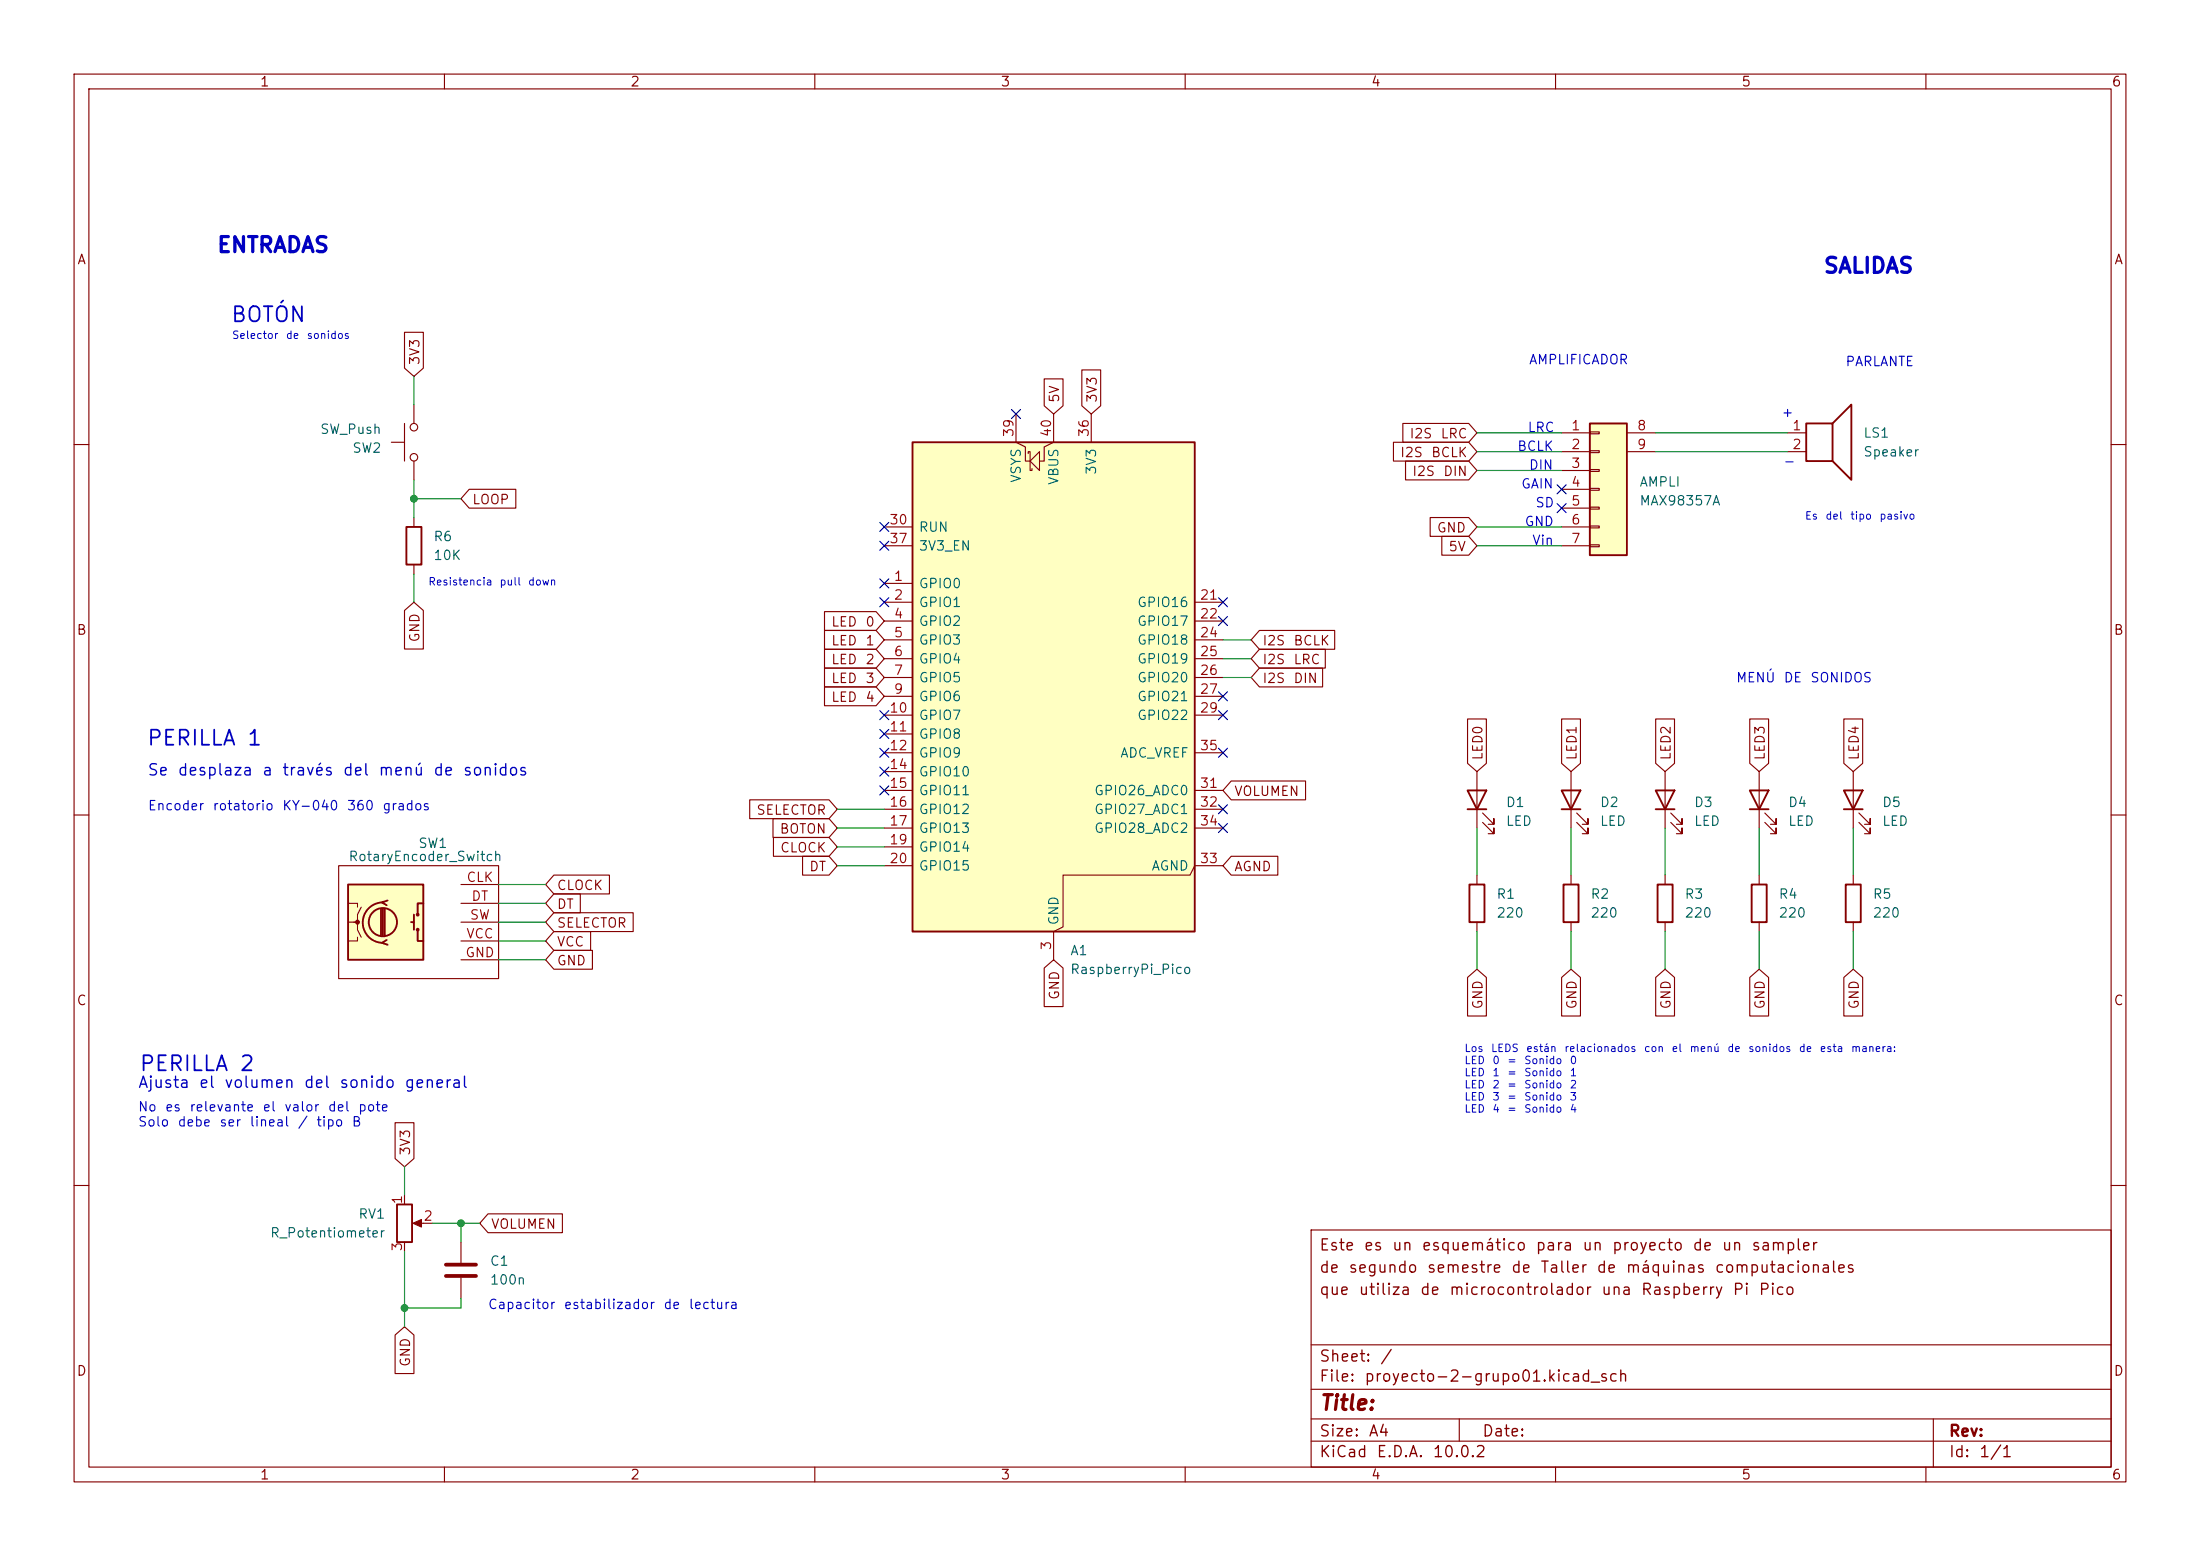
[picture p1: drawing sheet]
<svg xmlns="http://www.w3.org/2000/svg" width="297mm" height="210mm" viewBox="0 0 297 210" stroke-linecap="round" stroke-linejoin="round" font-family="sans-serif">
<g fill="none" stroke="#840000" stroke-width=".15">
<path d="M10 10h277v190h-277zM12 12h273v186h-273zM60 10v2M110 10v2M160 10v2M210 10v2M260 10v2M52.8 59.7h1.8M54.6 57.2v5M55.9 54.6v2.6M241.3 58.4h2.5M10 60h2"/>
<path d="M55.9 62.2v2.6M55.9 69.9v1.2M55.9 76.2v1.3M241.3 61h2.5M285 60h2M10 110h2M199.4 104.1v7.7M200.2 111l1.5 1.5v-.7v.7h-.8M200.2 109.7l1.5 1.6v-.8v.8h-.8M212.1 104.1v7.7M212.1 118.1v1.3M212.9 111l1.5 1.5v-.7v.7h-.8"/>
<path d="M212.9 109.7l1.5 1.6v-.8v.8h-.8M224.8 104.1v7.7M224.8 118.1v1.3M225.6 111l1.5 1.5v-.7v.7h-.8M225.6 109.7l1.5 1.6v-.8v.8h-.8M237.5 104.1v7.7M238.3 111l1.5 1.5v-.7v.7h-.8M238.3 109.7l1.5 1.6v-.8v.8h-.8M250.2 104.1v7.7M250.2 118.1v1.3M251 111l1.5 1.5v-.7v.7h-.8M251 109.7l1.5 1.6v-.8v.8h-.8"/>
<path d="M285 110h2M212.1 124.5v1.2M224.8 124.5v1.2M250.2 124.5v1.2M10 160h2M54.6 161.3v1.3M54.6 167.6v1.3M56.1 165.1h2.3M62.2 167.6v2.8M62.2 172.5v2.8M177 166h108v32h-108zM285 160h2"/>
<path d="M60 198v2M110 198v2M160 198v2M177 194.5h108M177 191.5h108M177 187.5h108M177 181.5h108M197 191.5v3M210 198v2M260 198v2M261 191.5v6.5"/>
<circle cx="55.9" cy="57.7" r=".51"/>
<circle cx="55.9" cy="61.7" r=".51"/>
</g>
<g fill="none" stroke="#840000" stroke-width=".25">
<path d="M243.8 57.2h3.6v5h-3.6zM247.4 57.2l2.5-2.6v10.2l-2.5-2.6M54.9 71.1h2v5.1h-2zM198.1 106.7h2.6l-1.3 2.5zM198.1 109.2h2.6M210.8 106.7h2.6l-1.3 2.5zM210.8 109.2h2.6M211.1 119.4h2v5.1h-2zM223.5 106.7h2.6l-1.3 2.5zM223.5 109.2h2.6M223.8 119.4h2v5.1h-2zM236.2 106.7h2.6l-1.3 2.5z"/>
<path d="M236.2 109.2h2.6M248.9 106.7h2.6l-1.3 2.5zM248.9 109.2h2.6M249.2 119.4h2v5.1h-2zM53.6 162.6h2v5h-2z"/>
</g>
<path d="M55.8 165.1l1.1-.5v1z" fill="#840000" stroke="#840000" stroke-width=".15"/>
<path d="M60.2 170.7h4.1M60.2 172.2h4.1" fill="none" stroke="#840000" stroke-width=".51"/>
<path d="M47 119.4h10.1v10.1h-10.1z" fill="#ffffc2"/>
<g fill="none" stroke="#840000" stroke-width=".15">
<path d="M45.7 116.8h21.6v15.3h-21.6zM62.2 119.4h5.1M199.4 118.1v1.3M237.5 118.1v1.3M47 121.9h1.3v.5M47 124.5h1.3v1l.5 1M48.3 126.5v.5h-1.3M48.8 122.4l-.5 1v1.1h-.5M62.2 121.9h5.1M62.2 129.5h5.1M62.2 124.5h5.1M62.2 127h5.1"/>
<path d="M199.4 124.5v1.2M237.5 124.5v1.2"/>
</g>
<g fill="none" stroke="#840000" stroke-width=".25">
<path d="M47 119.4h10.1v10.1h-10.1zM198.4 119.4h2v5.1h-2zM236.5 119.4h2v5.1h-2zM51.4 122.7v3.5M51.7 121.8a2.73 2.73 0 0 0-2.7 2.7 2.73 2.73 0 0 0 2.7 2.8M51.7 122.7v3.5M51.9 122.7v3.5M52.2 126.9l-.6 .4 .7 .2M52.3 121.5l-.7 .3 .6 .4M55.5 124.5h.4M55.9 123.4v2.1M56.4 125.5v1.5h.7"/>
<path d="M57.1 121.9h-.7v1.5"/>
<circle cx="51.7" cy="124.5" r="1.9"/>
<circle cx="56.4" cy="123.4" r=".13"/>
<circle cx="56.4" cy="125.5" r=".13"/>
</g>
<circle cx="48.3" cy="124.5" r=".25" fill="#840000" stroke="#840000" stroke-width=".15"/>
<path d="M214.6 57.2h5v17.7h-5z" fill="#ffffc2"/>
<path d="M214.6 57.2h5v17.7h-5z" fill="none" stroke="#840000" stroke-width=".25"/>
<g fill="none" stroke="#840000" stroke-width=".15">
<path d="M210.8 58.4h3.8M214.6 58.3h1.3v.2h-1.3zM219.7 58.4h3.8M210.8 61h3.8M210.8 63.5h3.8M210.8 66h3.8M210.8 68.6h3.8M210.8 71.1h3.8M210.8 73.7h3.8M214.6 60.8h1.3v.3h-1.3zM214.6 63.4h1.3v.2h-1.3zM214.6 65.9h1.3v.3h-1.3z"/>
<path d="M214.6 68.5h1.3v.2h-1.3zM214.6 71h1.3v.2h-1.3zM214.6 73.5h1.3v.3h-1.3zM219.7 61h3.8"/>
</g>
<path d="M123.2 59.7h38.1v66h-38.1z" fill="#ffffc2"/>
<path d="M123.2 59.7h38.1v66h-38.1z" fill="none" stroke="#840000" stroke-width=".25"/>
<g fill="none" stroke="#840000" stroke-width=".15">
<path d="M54.6 44.8h2.6v4.9l-1.3 1.1-1.3-1.1zM137.2 55.9v3.8l1.2 .6v1.9h.7M141 51.1h2.5v3.7l-1.3 1.1-1.2-1.1zM142.2 55.9v3.8l-1.2 .6v1.9h-.7M146 49.9h2.6v4.9l-1.3 1.1-1.3-1.1zM147.3 55.9v3.8M188.1 59.7h10.2l1.1 1.3-1.1 1.2h-10.2zM189.4 57.1h8.9l1.1 1.3-1.1 1.3h-8.9zM63.3 66h6.3v2.6h-6.3l-1.1-1.3zM119.4 78.7h3.8M119.4 71.1h3.8M119.4 73.7h3.8"/>
<path d="M138.8 61.2v-.2h.3v2.5h.2v-.3M139.1 62.2l1.2-1.2v2.5zM189.7 62.2h8.6l1.1 1.3-1.1 1.3h-8.6zM193.1 69.8h5.2l1.1 1.3-1.1 1.3h-5.2zM194.6 72.4h3.7l1.1 1.3-1.1 1.2h-3.7zM54.6 82.4l1.3-1.1 1.3 1.1v5.2h-2.6zM111.3 87.6h7l1.1 1.3-1.1 1.3h-7zM111.3 82.5h7l1.1 1.3-1.1 1.3h-7zM111.3 85.1h7l1.1 1.3-1.1 1.2h-7zM111.3 92.7h7l1.1 1.3-1.1 1.3h-7zM111.3 90.2h7l1.1 1.2-1.1 1.3h-7zM119.4 81.3h3.8"/>
<path d="M119.4 83.8h3.8M119.4 86.4h3.8M119.4 88.9h3.8M119.4 91.4h3.8M119.4 94h3.8M119.4 96.5h3.8M119.4 99.1h3.8M161.3 81.3h3.8M161.3 83.8h3.8M161.3 86.4h3.8M161.3 88.9h3.8M161.3 91.4h3.8"/>
<path d="M161.3 94h3.8M161.3 96.5h3.8M170 90.2h8.6v2.5h-8.6l-1.1-1.3zM170 87.6h8.9v2.6h-8.9l-1.1-1.3zM170 85.1h10.2v2.5h-10.2l-1.1-1.2zM198.1 97h2.6v6l-1.3 1.1-1.3-1.1zM210.8 97h2.6v6l-1.3 1.1-1.3-1.1zM223.5 97h2.6v6l-1.3 1.1-1.3-1.1zM236.2 97h2.6v6l-1.3 1.1-1.3-1.1zM248.9 97h2.6v6l-1.3 1.1-1.3-1.1zM74.8 118.1h7.5v2.6h-7.5l-1.1-1.3zM101.2 107.9h10.7l1.1 1.3-1.1 1.3h-10.7z"/>
<path d="M104.4 110.5h7.5l1.1 1.3-1.1 1.2h-7.5zM104.4 113h7.5l1.1 1.3-1.1 1.3h-7.5zM108.3 115.6h3.6l1.1 1.2-1.1 1.3h-3.6zM119.4 101.6h3.8M119.4 104.1h3.8M119.4 106.7h3.8M119.4 109.2h3.8M119.4 111.8h3.8M119.4 114.3h3.8M119.4 116.8h3.8M161.3 101.6h3.8M161.3 106.7h3.8"/>
<path d="M161.3 109.2h3.8M161.3 111.8h3.8M165.1 116.8h-3.8l-.6 1.3h-17.2v7l-1.3 .6v3.8M166.2 105.4h10.1v2.6h-10.1l-1.1-1.3zM166.2 115.6h6.3v2.5h-6.3l-1.1-1.3zM74.8 128.3h5.2v2.5h-5.2l-1.1-1.3zM74.8 125.7h4.9v2.6h-4.9l-1.1-1.3zM74.8 123.2h10.7v2.5h-10.7l-1.1-1.2zM74.8 120.6h3.5v2.6h-3.5l-1.1-1.3zM141 130.7l1.2-1.2 1.3 1.2v5.2h-2.5zM198.1 131.9l1.3-1.1 1.3 1.1v5.2h-2.6zM210.8 131.9l1.3-1.1 1.3 1.1v5.2h-2.6z"/>
<path d="M223.5 131.9l1.3-1.1 1.3 1.1v5.2h-2.6zM236.2 131.9l1.3-1.1 1.3 1.1v5.2h-2.6zM248.9 131.9l1.3-1.1 1.3 1.1v5.2h-2.6zM53.3 151.5h2.6v4.9l-1.3 1.1-1.3-1.1zM65.9 163.8h10v2.6h-10l-1.1-1.3zM53.3 180.2l1.3-1.1 1.3 1.1v5.2h-2.6z"/>
</g>
<g fill="none" stroke="#009600" stroke-width=".15">
<path d="M55.9 50.8v3.8M199.4 58.4h11.4M223.5 58.4h17.8M55.9 67.3h6.3M55.9 64.8v5.1M55.9 77.5v3.8M199.4 61h11.4M199.4 71.1h11.4M199.4 73.7h11.4M199.4 63.5h11.4M223.5 61h17.8M165.1 86.4h3.8"/>
<path d="M165.1 88.9h3.8M165.1 91.4h3.8M67.3 119.4h6.4M113 111.8h6.4M113 109.2h6.4M113 114.3h6.4M113 116.8h6.4M199.4 111.8v6.3M212.1 111.8v6.3M224.8 111.8v6.3M237.5 111.8v6.3M250.2 111.8v6.3"/>
<path d="M67.3 121.9h6.4M67.3 124.5h6.4M67.3 127h6.4M67.3 129.5h6.4M199.4 125.7v5.1M212.1 125.7v5.1M224.8 125.7v5.1M237.5 125.7v5.1M250.2 125.7v5.1M54.6 157.5v3.8M54.6 168.9v10.2M58.4 165.1h6.4"/>
<path d="M62.2 165.1v2.5M62.2 175.3v1.2h-7.6"/>
</g>
<g fill="none" stroke="#000084" stroke-width=".15">
<path d="M136.6 55.3l1.2 1.2M137.8 55.3l-1.2 1.2M118.8 78.1l1.2 1.2M118.8 73.1l1.2 1.2M118.8 70.5l1.2 1.2M120 78.1l-1.2 1.2M120 73.1l-1.2 1.2M120 70.5l-1.2 1.2M210.2 65.4l1.2 1.2M210.2 68l1.2 1.2M211.4 65.4l-1.2 1.2M211.4 68l-1.2 1.2"/>
<path d="M118.8 80.7l1.2 1.2M118.8 98.5l1.2 1.2M118.8 95.9l1.2 1.2M120 80.7l-1.2 1.2M120 98.5l-1.2 1.2M120 95.9l-1.2 1.2M164.5 83.2l1.2 1.2M164.5 80.7l1.2 1.2M164.5 93.4l1.2 1.2M164.5 95.9l1.2 1.2M165.7 83.2l-1.2 1.2M165.7 80.7l-1.2 1.2"/>
<path d="M165.7 93.4l-1.2 1.2M165.7 95.9l-1.2 1.2M118.8 106.1l1.2 1.2M118.8 101l1.2 1.2M118.8 103.5l1.2 1.2M120 106.1l-1.2 1.2M120 101l-1.2 1.2M120 103.5l-1.2 1.2M164.5 111.2l1.2 1.2M164.5 108.6l1.2 1.2M164.5 101l1.2 1.2M165.7 111.2l-1.2 1.2"/>
<path d="M165.7 108.6l-1.2 1.2M165.7 101l-1.2 1.2"/>
</g>
<g fill="#009600" stroke="#009600" stroke-width=".14">
<circle cx="55.9" cy="67.3" r=".46"/>
<circle cx="54.6" cy="176.5" r=".46"/>
<circle cx="62.2" cy="165.1" r=".46"/>
</g>
<g font-size="2" fill="#0000c2">
<text x="29.2" y="34.6">ENTRADAS</text>
<text x="246.1" y="37.4">SALIDAS</text>
<text x="31.1" y="44">BOTÓN</text>
<text x="19.7" y="101.1">PERILLA 1</text>
<text x="18.7" y="145.1">PERILLA 2</text>
</g>
<text font-size="2" fill="#840000" x="178" y="190.8">Title:</text>
<g font-size="1.5" fill="#0000c2">
<text x="19.8" y="105.1">Se</text>
<text x="23.9" y="105.1">desplaza</text>
<text x="35.3" y="105.1">a</text>
<text x="38" y="105.1">través</text>
<text x="46.2" y="105.1">del</text>
<text x="51" y="105.1">menú</text>
<text x="58.4" y="105.1">de</text>
<text x="62.4" y="105.1">sonidos</text>
<text x="18.5" y="147.2">Ajusta</text>
<text x="26.7" y="147.2">el</text>
<text x="30.2" y="147.2">volumen</text>
<text x="40.9" y="147.2">del</text>
<text x="45.7" y="147.2">sonido</text>
<text x="54.5" y="147.2">general</text>
</g>
<g font-size="1.5" fill="#840000">
<text x="178" y="172.2">de</text>
<text x="178" y="169.2">Este</text>
<text x="181.9" y="172.2">segundo</text>
<text x="184" y="169.2">es</text>
<text x="187.8" y="169.2">un</text>
<text x="191.8" y="169.2">esquemático</text>
<text x="192.5" y="172.2">semestre</text>
<text x="203.9" y="172.2">de</text>
<text x="207.2" y="169.2">para</text>
<text x="207.8" y="172.2">Taller</text>
<text x="213.5" y="169.2">un</text>
<text x="215.4" y="172.2">de</text>
<text x="217.5" y="169.2">proyecto</text>
<text x="219.4" y="172.2">máquinas</text>
<text x="228.4" y="169.2">de</text>
<text x="231.4" y="172.2">computacionales</text>
<text x="232.3" y="169.2">un</text>
<text x="236.3" y="169.2">sampler</text>
<text x="178" y="175.2">que</text>
<text x="183.3" y="175.2">utiliza</text>
<text x="191.6" y="175.2">de</text>
<text x="195.5" y="175.2">microcontrolador</text>
<text x="216.1" y="175.2">una</text>
<text x="221.4" y="175.2">Raspberry</text>
<text x="233.8" y="175.2">Pi</text>
<text x="237.3" y="175.2">Pico</text>
<text x="178" y="184.2">Sheet:</text>
<text x="186.2" y="184.2">/</text>
<text x="178" y="186.9">File:</text>
<text x="184.1" y="186.9">proyecto-2-grupo01.kicad_sch</text>
<text x="178" y="197.1">KiCad</text>
<text x="178" y="194.3">Size:</text>
<text x="184.7" y="194.3">A4</text>
<text x="185.7" y="197.1">E.D.A.</text>
<text x="193.3" y="197.1">10.0.2</text>
<text x="200" y="194.3">Date:</text>
<text x="263" y="194.3">Rev:</text>
<text x="263" y="197.1">Id:</text>
<text x="267.1" y="197.1">1/1</text>
</g>
<g font-size="1.3" fill="#840000">
<text x="35" y="12">1</text>
<text x="85" y="12">2</text>
<text x="135" y="12">3</text>
<text x="185" y="12">4</text>
<text x="235" y="12">5</text>
<text x="285" y="12">6</text>
<text x="10.3" y="36">A</text>
<text x="285.3" y="36">A</text>
<text x="56.9" y="49.4" transform="rotate(-90 56.9 49.4)">3V3</text>
<text x="143.3" y="54.5" transform="rotate(-90 143.3 54.5)">5V</text>
<text x="148.4" y="54.5" transform="rotate(-90 148.4 54.5)">3V3</text>
<text x="190.2" y="59.5">I2S</text>
<text x="194.4" y="59.5">LRC</text>
<text x="188.9" y="62">I2S</text>
<text x="190.6" y="64.6">I2S</text>
<text x="193.1" y="62">BCLK</text>
<text x="194.8" y="64.6">DIN</text>
<text x="63.7" y="68.4">LOOP</text>
<text x="193.9" y="72.2">GND</text>
<text x="195.5" y="74.7">5V</text>
<text x="10.3" y="86">B</text>
<text x="56.9" y="86.8" transform="rotate(-90 56.9 86.8)">GND</text>
<text x="112.1" y="90">LED</text>
<text x="112.1" y="84.9">LED</text>
<text x="112.1" y="87.4">LED</text>
<text x="116.7" y="90">2</text>
<text x="116.7" y="84.9">0</text>
<text x="116.7" y="87.4">1</text>
<text x="170.3" y="90">I2S</text>
<text x="170.3" y="87.4">I2S</text>
<text x="174.5" y="90">LRC</text>
<text x="174.5" y="87.4">BCLK</text>
<text x="285.3" y="86">B</text>
<text x="112.1" y="95">LED</text>
<text x="112.1" y="92.5">LED</text>
<text x="116.7" y="95">4</text>
<text x="116.7" y="92.5">3</text>
<text x="170.3" y="92.5">I2S</text>
<text x="174.5" y="92.5">DIN</text>
<text x="166.5" y="107.7">VOLUMEN</text>
<text x="200.5" y="102.7" transform="rotate(-90 200.5 102.7)">LED0</text>
<text x="213.2" y="102.7" transform="rotate(-90 213.2 102.7)">LED1</text>
<text x="225.9" y="102.7" transform="rotate(-90 225.9 102.7)">LED2</text>
<text x="238.6" y="102.7" transform="rotate(-90 238.6 102.7)">LED3</text>
<text x="251.3" y="102.7" transform="rotate(-90 251.3 102.7)">LED4</text>
<text x="102" y="110.3">SELECTOR</text>
<text x="105.2" y="112.8">BOTON</text>
<text x="105.2" y="115.4">CLOCK</text>
<text x="109.2" y="117.9">DT</text>
<text x="166.5" y="117.9">AGND</text>
<text x="75.1" y="125.5">SELECTOR</text>
<text x="75.1" y="120.4">CLOCK</text>
<text x="75.1" y="123">DT</text>
<text x="75.1" y="130.6">GND</text>
<text x="75.1" y="128.1">VCC</text>
<text x="10.3" y="136">C</text>
<text x="143.3" y="135" transform="rotate(-90 143.3 135)">GND</text>
<text x="200.5" y="136.3" transform="rotate(-90 200.5 136.3)">GND</text>
<text x="213.2" y="136.3" transform="rotate(-90 213.2 136.3)">GND</text>
<text x="225.9" y="136.3" transform="rotate(-90 225.9 136.3)">GND</text>
<text x="238.6" y="136.3" transform="rotate(-90 238.6 136.3)">GND</text>
<text x="251.3" y="136.3" transform="rotate(-90 251.3 136.3)">GND</text>
<text x="285.3" y="136">C</text>
<text x="55.7" y="156.1" transform="rotate(-90 55.7 156.1)">3V3</text>
<text x="66.2" y="166.2">VOLUMEN</text>
<text x="10.3" y="186">D</text>
<text x="55.7" y="184.6" transform="rotate(-90 55.7 184.6)">GND</text>
<text x="285.3" y="186">D</text>
<text x="35" y="200">1</text>
<text x="85" y="200">2</text>
<text x="135" y="200">3</text>
<text x="185" y="200">4</text>
<text x="235" y="200">5</text>
<text x="285" y="200">6</text>
</g>
<g font-size="1.3" fill="#0000c2">
<text x="206.3" y="49.5">AMPLIFICADOR</text>
<text x="249" y="49.7">PARLANTE</text>
<text x="206.1" y="58.6">LRC</text>
<text x="240.4" y="56.6">+</text>
<text x="204.7" y="61.2">BCLK</text>
<text x="206.3" y="63.7">DIN</text>
<text x="240.7" y="63.2">-</text>
<text x="205.3" y="66.3">GAIN</text>
<text x="205.7" y="71.3">GND</text>
<text x="207.2" y="68.8">SD</text>
<text x="206.8" y="73.9">Vin</text>
<text x="234.3" y="92.4">MENÚ</text>
<text x="240.7" y="92.4">DE</text>
<text x="244.3" y="92.4">SONIDOS</text>
<text x="19.9" y="109.7">Encoder</text>
<text x="28.6" y="109.7">rotatorio</text>
<text x="38" y="109.7">KY-040</text>
<text x="46.7" y="109.7">360</text>
<text x="51.5" y="109.7">grados</text>
<text x="18.5" y="150.3">No</text>
<text x="18.5" y="152.4">Solo</text>
<text x="22.2" y="150.3">es</text>
<text x="23.9" y="152.4">debe</text>
<text x="25.5" y="150.3">relevante</text>
<text x="29.5" y="152.4">ser</text>
<text x="33.6" y="152.4">lineal</text>
<text x="35.4" y="150.3">el</text>
<text x="38.3" y="150.3">valor</text>
<text x="40.1" y="152.4">/</text>
<text x="42.6" y="152.4">tipo</text>
<text x="44.2" y="150.3">del</text>
<text x="47.4" y="152.4">B</text>
<text x="48.2" y="150.3">pote</text>
<text x="65.8" y="177">Capacitor</text>
<text x="76" y="177">estabilizador</text>
<text x="89.5" y="177">de</text>
<text x="92.9" y="177">lectura</text>
</g>
<g font-size="1.3" fill="#006464">
<text x="43.1" y="58.9">SW_Push</text>
<text x="251.5" y="59.4">LS1</text>
<text x="47.5" y="61.4">SW2</text>
<text x="138.1" y="65.3" transform="rotate(-90 138.1 65.3)">VSYS</text>
<text x="143.2" y="65.6" transform="rotate(-90 143.2 65.6)">VBUS</text>
<text x="148.3" y="64.2" transform="rotate(-90 148.3 64.2)">3V3</text>
<text x="221.2" y="66">AMPLI</text>
<text x="251.5" y="61.9">Speaker</text>
<text x="221.2" y="68.5">MAX98357A</text>
<text x="58.4" y="73.4">R6</text>
<text x="58.4" y="75.9">10K</text>
<text x="124" y="72.1">RUN</text>
<text x="124" y="74.6">3V3_EN</text>
<text x="124" y="79.7">GPIO0</text>
<text x="124" y="82.3">GPIO1</text>
<text x="153.4" y="82.3">GPIO16</text>
<text x="124" y="84.8">GPIO2</text>
<text x="124" y="87.3">GPIO3</text>
<text x="124" y="89.9">GPIO4</text>
<text x="153.4" y="84.8">GPIO17</text>
<text x="153.4" y="87.3">GPIO18</text>
<text x="153.4" y="89.9">GPIO19</text>
<text x="124" y="92.4">GPIO5</text>
<text x="124" y="95">GPIO6</text>
<text x="153.4" y="92.4">GPIO20</text>
<text x="153.4" y="95">GPIO21</text>
<text x="124" y="97.5">GPIO7</text>
<text x="124" y="100">GPIO8</text>
<text x="153.4" y="97.5">GPIO22</text>
<text x="124" y="102.6">GPIO9</text>
<text x="124" y="105.1">GPIO10</text>
<text x="124" y="107.7">GPIO11</text>
<text x="147.6" y="107.7">GPIO26_ADC0</text>
<text x="151.1" y="102.6">ADC_VREF</text>
<text x="124" y="110.2">GPIO12</text>
<text x="124" y="112.7">GPIO13</text>
<text x="147.6" y="110.2">GPIO27_ADC1</text>
<text x="147.6" y="112.7">GPIO28_ADC2</text>
<text x="203.2" y="109.2">D1</text>
<text x="203.2" y="111.8">LED</text>
<text x="215.9" y="109.2">D2</text>
<text x="215.9" y="111.8">LED</text>
<text x="228.6" y="109.2">D3</text>
<text x="228.6" y="111.8">LED</text>
<text x="241.3" y="109.2">D4</text>
<text x="241.3" y="111.8">LED</text>
<text x="254" y="109.2">D5</text>
<text x="254" y="111.8">LED</text>
<text x="47" y="116.5">RotaryEncoder_Switch</text>
<text x="56.4" y="114.8">SW1</text>
<text x="124" y="115.3">GPIO14</text>
<text x="124" y="117.8">GPIO15</text>
<text x="155.4" y="117.8">AGND</text>
<text x="143.2" y="125" transform="rotate(-90 143.2 125)">GND</text>
<text x="201.9" y="121.6">R1</text>
<text x="201.9" y="124.2">220</text>
<text x="214.6" y="121.6">R2</text>
<text x="214.6" y="124.2">220</text>
<text x="227.3" y="121.6">R3</text>
<text x="227.3" y="124.2">220</text>
<text x="240" y="121.6">R4</text>
<text x="240" y="124.2">220</text>
<text x="252.7" y="121.6">R5</text>
<text x="252.7" y="124.2">220</text>
<text x="144.4" y="129.2">A1</text>
<text x="144.4" y="131.8">RaspberryPi_Pico</text>
<text x="36.4" y="167.3">R_Potentiometer</text>
<text x="48.3" y="164.8">RV1</text>
<text x="66" y="171.2">C1</text>
<text x="66" y="173.7">100n</text>
</g>
<g font-size="1.3" fill="#a90000">
<text x="137.1" y="59.1" transform="rotate(-90 137.1 59.1)">39</text>
<text x="142.2" y="59.1" transform="rotate(-90 142.2 59.1)">40</text>
<text x="147.3" y="59.1" transform="rotate(-90 147.3 59.1)">36</text>
<text x="212" y="58.4">1</text>
<text x="220.9" y="58.4">8</text>
<text x="241.9" y="58.4">1</text>
<text x="212" y="60.9">2</text>
<text x="212" y="63.5">3</text>
<text x="220.9" y="60.9">9</text>
<text x="241.9" y="60.9">2</text>
<text x="120" y="71.1">30</text>
<text x="212" y="66">4</text>
<text x="212" y="68.6">5</text>
<text x="212" y="71.1">6</text>
<text x="120" y="73.6">37</text>
<text x="212" y="73.6">7</text>
<text x="120.6" y="78.7">1</text>
<text x="120.6" y="81.3">2</text>
<text x="120.6" y="83.8">4</text>
<text x="161.9" y="81.3">21</text>
<text x="161.9" y="83.8">22</text>
<text x="120.6" y="86.3">5</text>
<text x="120.6" y="88.9">6</text>
<text x="161.9" y="86.3">24</text>
<text x="161.9" y="88.9">25</text>
<text x="120.6" y="91.4">7</text>
<text x="120.6" y="94">9</text>
<text x="161.9" y="91.4">26</text>
<text x="161.9" y="94">27</text>
<text x="120" y="96.5">10</text>
<text x="120" y="99">11</text>
<text x="120" y="101.6">12</text>
<text x="161.9" y="96.5">29</text>
<text x="161.9" y="101.6">35</text>
<text x="120" y="104.1">14</text>
<text x="120" y="106.7">15</text>
<text x="161.9" y="106.7">31</text>
<text x="120" y="109.2">16</text>
<text x="120" y="111.7">17</text>
<text x="161.9" y="109.2">32</text>
<text x="161.9" y="111.7">34</text>
<text x="62.9" y="119.4">CLK</text>
<text x="120" y="114.3">19</text>
<text x="120" y="116.8">20</text>
<text x="161.9" y="116.8">33</text>
<text x="63.3" y="124.4">SW</text>
<text x="63.5" y="121.9">DT</text>
<text x="62.7" y="129.5">GND</text>
<text x="62.9" y="127">VCC</text>
<text x="142.2" y="128.3" transform="rotate(-90 142.2 128.3)">3</text>
<text x="54.6" y="162.6" transform="rotate(-90 54.6 162.6)">1</text>
<text x="57.1" y="165.1">2</text>
<text x="54.6" y="169" transform="rotate(-90 54.6 169)">3</text>
</g>
<g font-size="1" fill="#0000c2">
<text x="31.2" y="46">Selector</text>
<text x="38.5" y="46">de</text>
<text x="41.3" y="46">sonidos</text>
<text x="243.6" y="70.4">Es</text>
<text x="246.4" y="70.4">del</text>
<text x="249.7" y="70.4">tipo</text>
<text x="253.6" y="70.4">pasivo</text>
<text x="57.7" y="79.3">Resistencia</text>
<text x="67.4" y="79.3">pull</text>
<text x="71.2" y="79.3">down</text>
<text x="197.6" y="142.2">Los</text>
<text x="197.6" y="143.9">LED</text>
<text x="201.2" y="142.2">LEDS</text>
<text x="201.4" y="143.9">0</text>
<text x="203.4" y="143.9">=</text>
<text x="205.7" y="143.9">Sonido</text>
<text x="206" y="142.2">están</text>
<text x="211.1" y="142.2">relacionados</text>
<text x="211.8" y="143.9">0</text>
<text x="221.9" y="142.2">con</text>
<text x="225.6" y="142.2">el</text>
<text x="228" y="142.2">menú</text>
<text x="233.1" y="142.2">de</text>
<text x="235.9" y="142.2">sonidos</text>
<text x="242.8" y="142.2">de</text>
<text x="245.6" y="142.2">esta</text>
<text x="249.8" y="142.2">manera:</text>
<text x="197.6" y="145.5">LED</text>
<text x="197.6" y="147.1">LED</text>
<text x="197.6" y="148.8">LED</text>
<text x="201.4" y="145.5">1</text>
<text x="201.4" y="147.1">2</text>
<text x="201.4" y="148.8">3</text>
<text x="203.4" y="145.5">=</text>
<text x="203.4" y="147.1">=</text>
<text x="203.4" y="148.8">=</text>
<text x="205.7" y="145.5">Sonido</text>
<text x="205.7" y="147.1">Sonido</text>
<text x="205.7" y="148.8">Sonido</text>
<text x="211.8" y="145.5">1</text>
<text x="211.8" y="147.1">2</text>
<text x="211.8" y="148.8">3</text>
<text x="197.6" y="150.4">LED</text>
<text x="201.4" y="150.4">4</text>
<text x="203.4" y="150.4">=</text>
<text x="205.7" y="150.4">Sonido</text>
<text x="211.8" y="150.4">4</text>
</g>
</svg>
